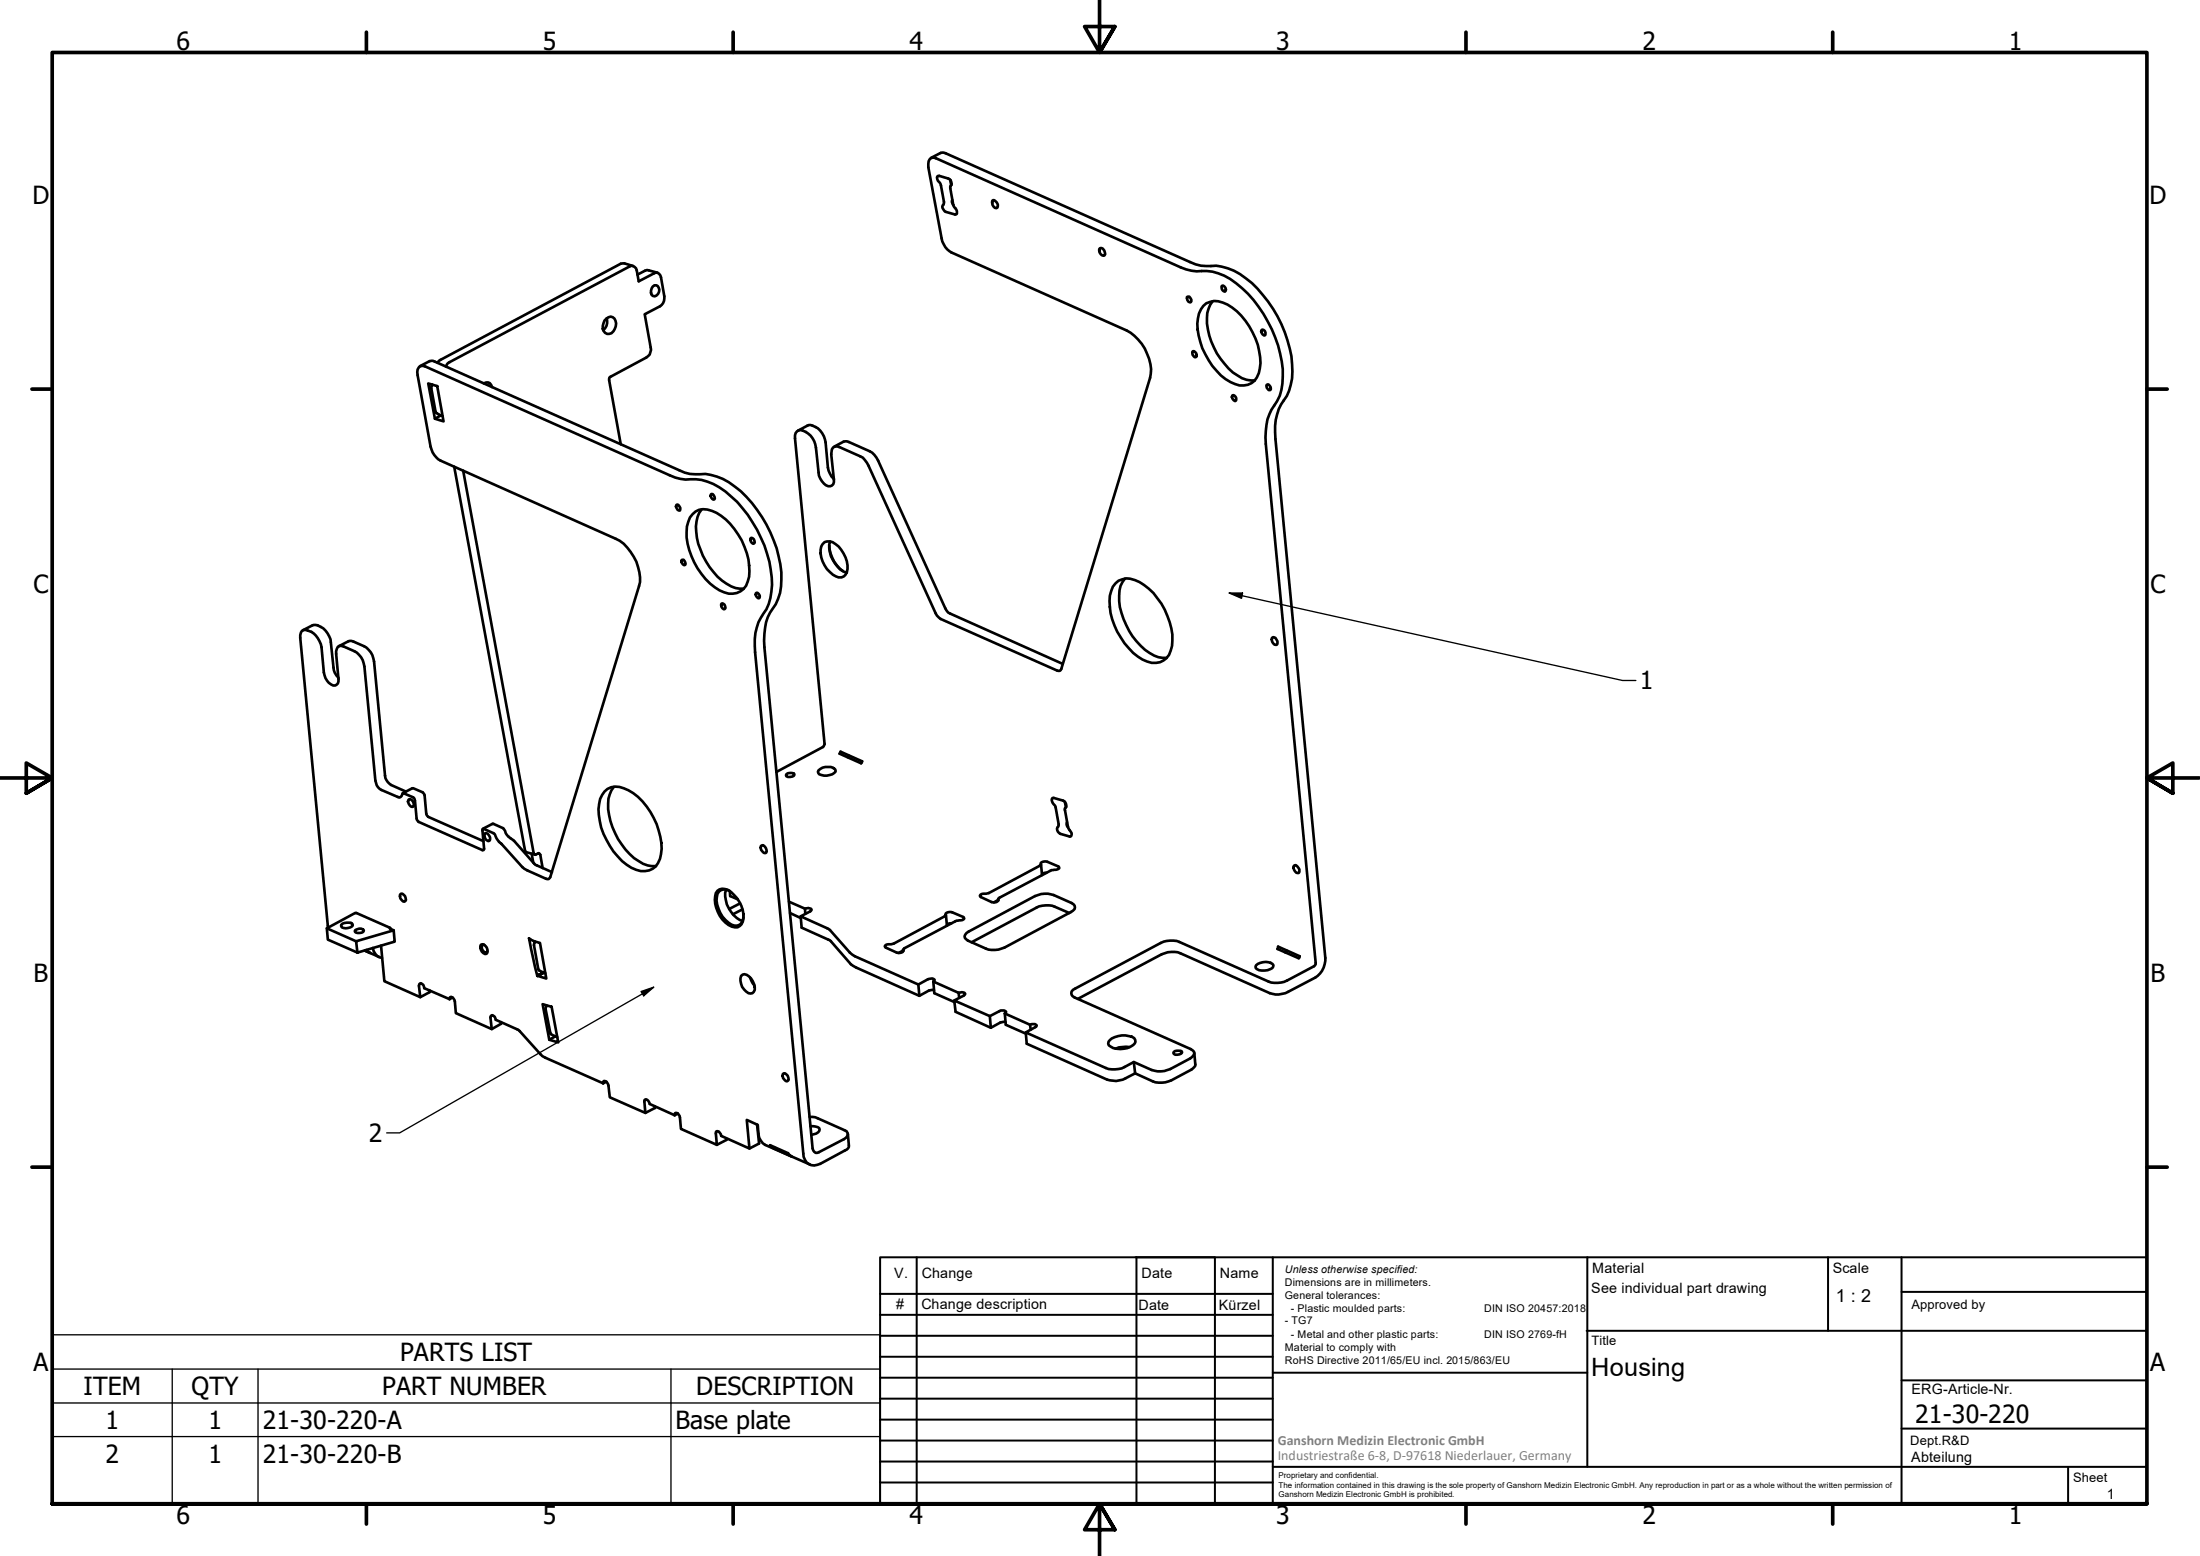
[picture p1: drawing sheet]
<svg xmlns="http://www.w3.org/2000/svg" width="420mm" height="297mm" viewBox="0 0 420 297" stroke-linecap="round" stroke-linejoin="round" font-family="sans-serif">
<!-- layer: Visible (ISO) -->
<g fill="none" stroke="#000" stroke-width=".51">
<path d="M177.8 30.1l1.8-.9 .6-.1 .4 .2 46.7 20.7a8 8 0 0 0 5 .7 13.4 13.4 0 0 1 8.9 5.6 23.5 23.5 0 0 1 5.6 14.6 9.5 9.5 0 0 1-2.1 6.3 10.7 10.7 0 0 0-1.1 6.6l9.5 99.1a4.2 4.2 0 0 1-1.9 3.7l-5.7 3a4.4 4.4 0 0 1-3 0l-17.1-7.6a4.8 4.8 0 0 0-3.5 .2l-16 8.5M179.1 33.6l2 .5a.99 .99 0 0 1 .4 1.6l.6 3.4 .3 .6a.85 .85 0 0 1 .2 1.2l-2-.5a.99 .99 0 0 1-.3-1.6l-.8-3.9a.94 .94 0 0 1-.4-1.3zM181.5 34.3l.2 1.1M181.9 38.1a.97 .97 0 0 0 .2 1.1M189.6 38.2a.94 .94 0 0 1 .8 .6 .94 .94 0 0 1-.1 .9 1.03 1.03 0 0 1-.7-1.5zM120.9 50.8l-1.6-.5h-.7l-34.5 18.4-.5 .6M124.7 54.7l.3-.2a1.03 1.03 0 0 1 1 .8 1.03 1.03 0 0 1-.7 1.1l-.6 .1a1.19 1.19 0 0 1 0-1.8zM125.5 52.1a2.96 2.96 0 0 0-3.8 .3M210.1 47.4a.98 .98 0 0 1 .8 1.4h-.1a.93 .93 0 0 1-.7-1.4zM226.7 56.7l.2-.1a.72 .72 0 0 1 .5 1.1 .73 .73 0 0 1-.7-1zM229.8 58.4a3.4 3.4 0 0 1 3.8-.6 12 12 0 0 1 6.2 6.8 10.3 10.3 0 0 1 .6 6.6 3.2 3.2 0 0 1-4.5 2.1 10.5 10.5 0 0 1-5.7-5.7 11.2 11.2 0 0 1-1.2-7.7zM231.6 57.5a6.1 6.1 0 0 0-.9 5.4 13.7 13.7 0 0 0 6.5 9.3l.9 .3 1.5 .1"/>
<path d="M233.3 54.7l.1-.2a.69 .69 0 0 1 .6 .4 .69 .69 0 0 1-.1 .8 .83 .83 0 0 1-.6-1zM80.2 69.9l1.8-1h.7l.3 .1 46.7 20.8a7.8 7.8 0 0 0 5 .7 13.8 13.8 0 0 1 8.9 5.6 23.9 23.9 0 0 1 5.6 14.6 9.5 9.5 0 0 1-2.1 6.3 12.1 12.1 0 0 0-1.1 6.6l9.2 95.7a.81 .81 0 0 0 1.2 .6l4.8-2.4a.88 .88 0 0 0 .7-.8 .88 .88 0 0 0-.6-.9l-5.6-2.5-1.1-.1M81.8 73.2l1.7 .5 1.2 6.7-1.6-.5zM82.5 73.4l-.1 .7 .8 4.5v.2l1.3 .6M84.2 79.3l-1.1 .6M85.2 70l.3-.7 .4-.2 34.4-18.3a.93 .93 0 0 1 1.3 .8l.4 2.1 2.9-1.5a.86 .86 0 0 1 .9 0 .86 .86 0 0 1 .4 .7l.7 3.7a1.92 1.92 0 0 1-.9 1.9l-2.9 1.5 1.2 6.3a1.92 1.92 0 0 1-.9 1.9l-7 3.9-.1 .5 2.3 12.2M92.4 73.2a.98 .98 0 0 1 1.6 .7M115.4 61.2a1.23 1.23 0 0 1 1.9-.4 1.99 1.99 0 0 1-1 2.9 1.31 1.31 0 0 1-1-2zM115.9 60.8a2.16 2.16 0 0 1-.7 2.2M227.7 67.2l.1-.2a.69 .69 0 0 1 .7 .5 .69 .69 0 0 1-.2 .7 .83 .83 0 0 1-.6-1zM235.3 75.6l.2-.2a.63 .63 0 0 1 .6 .5 .63 .63 0 0 1-.3 .7 .91 .91 0 0 1-.5-1zM240.9 63l.1-.1a.63 .63 0 0 1 .7 .4 .63 .63 0 0 1-.3 .8 .91 .91 0 0 1-.5-1.1z"/>
<path d="M241.9 73.5l.2-.1a.7 .7 0 0 1 .5 1.1 .79 .79 0 0 1-.7-1zM86.7 89.1l13.6 73.3 .2 .3 1.6 .4M88.5 89.8l13.5 73.3a.88 .88 0 0 0 .9-.2l.3 .3 .4 2.5M129.2 96.4l.1-.1a.89 .89 0 0 1 .6 1.2 .73 .73 0 0 1-.7-1.1zM132.3 98.2a2.98 2.98 0 0 1 3.7-.7 12.4 12.4 0 0 1 6.6 8.1 8.5 8.5 0 0 1-.1 6.2 3.3 3.3 0 0 1-4.2 1.3 12.3 12.3 0 0 1-6.7-8.1 8.5 8.5 0 0 1 .2-6.2zM134 97.3a6.6 6.6 0 0 0-.9 5.4 13.5 13.5 0 0 0 6.5 9.2l.9 .4 1.5 .1M135.8 94.4l.1-.1a.78 .78 0 0 1 .5 1.1 .7 .7 0 0 1-.6-1zM152.4 82.2l1.8-.9a2.58 2.58 0 0 1 2.8 1.4l.4 .6 .3 1.1 .4 4.9a3.9 3.9 0 0 0 1.2 2.1M159.3 85.3l1.8-1h.6l4.4 1.9a3.7 3.7 0 0 1 1.6 1.7l12.8 28.2 .6 .9 21.8 9.7M130.2 106.9h.1a.69 .69 0 0 1 .5 1 .7 .7 0 0 1-.6-1zM137.7 115.3l.2-.1a.72 .72 0 0 1 .5 1.1 .7 .7 0 0 1-.7-1zM143.3 102.8l.2-.1a.72 .72 0 0 1 .5 1 .7 .7 0 0 1-.7-.9z"/>
<path d="M144.3 113.3l.2-.2a.78 .78 0 0 1 .5 1.1 .68 .68 0 0 1-.7-.9zM157.5 103.5a2.34 2.34 0 0 1 2.6 .8 5.6 5.6 0 0 1 1.6 4.9 1.37 1.37 0 0 1-2.1 .8 5.4 5.4 0 0 1-2.8-5.7zM158.4 104.1a6.6 6.6 0 0 0 2.6 4.9M158.6 103.4a5.3 5.3 0 0 0 2.6 5.7l.5 .2M213 111.4a3.3 3.3 0 0 1 3.7-.7 11.5 11.5 0 0 1 6.2 6.9 9 9 0 0 1 .4 7.4 3.3 3.3 0 0 1-4.2 1.3 12.8 12.8 0 0 1-6.7-8.1 8.5 8.5 0 0 1 .1-6.2zM214.8 110.5a6.3 6.3 0 0 0-.9 5.4 13.5 13.5 0 0 0 6.5 9.2l.8 .4 1.6 .1M57.8 120.3l1.9-.9a3.3 3.3 0 0 1 3.5 3.2l.5 4.8a2.89 2.89 0 0 0 .9 2M64.7 123.4l1.8-1h.6a7.1 7.1 0 0 1 3.3 1.6 3.6 3.6 0 0 1 1 2.3l2.1 21.8a2.42 2.42 0 0 0 1.2 1.7l2.8 1.3M243.1 121.7a1.06 1.06 0 0 1 .8 1.3 .87 .87 0 0 1-.9-.4 .87 .87 0 0 1 .1-.9zM76.9 151.4l1.8-.9 2 .7 .4 .6 .3 3.5 .4 .6 10.5 4.7M78.1 152.6a.98 .98 0 0 1 .8 1.4 .91 .91 0 0 1-.8-.5 .91 .91 0 0 1 0-.9zM92.2 158.2l2-.9 1.9 .8 .4 .5a3.5 3.5 0 0 0 1.7 1.9l4 4.6 3.2 1.4"/>
<path d="M92.6 159.1a1.05 1.05 0 0 1 .9 1.4l-.2 .1a1.09 1.09 0 0 1-.7-1.5zM115.4 151.1a3.1 3.1 0 0 1 3.7-.6 11.9 11.9 0 0 1 6.7 8 7.3 7.3 0 0 1-.6 6.9 3.8 3.8 0 0 1-4.6 .3 13.9 13.9 0 0 1-6.3-11.2 4.9 4.9 0 0 1 1.1-3.4zM117.2 150.2a6.1 6.1 0 0 0-.9 5.4 13.7 13.7 0 0 0 6.5 9.3l.9 .3 1.6 .1M148.3 147.4l8.9-4.8 .3-.6-5.7-58.3a1.14 1.14 0 0 1 .3-1.3 1.14 1.14 0 0 1 1.3-.2 3.8 3.8 0 0 1 2.4 3.3l.5 4.7a3.1 3.1 0 0 0 1.9 2.6 .95 .95 0 0 0 1.1-1.2l-.6-4.9a1.24 1.24 0 0 1 .7-1.4h.9l4 1.8a3.7 3.7 0 0 1 1.6 1.8l13 28.6 .7 .7 22.3 9.8a.53 .53 0 0 0 .8-.3l16.9-55.6a8.7 8.7 0 0 0-2.9-8l-1.5-1-33.5-14.9a3.8 3.8 0 0 1-1.9-2.7l-2.5-13.6a1.36 1.36 0 0 1 1-1.8l47.2 20.9a9.1 9.1 0 0 0 5 .7 10.9 10.9 0 0 1 6.7 3.3 23.9 23.9 0 0 1 7.8 16.9 9 9 0 0 1-2.2 6.3 12 12 0 0 0-1.1 6.6l9.6 99v.3l-.3 .4-5.2 2.7a4.7 4.7 0 0 1-3.5 .2l-17.1-7.6a4.7 4.7 0 0 0-3.5 .2l-16.3 8.7a.9 .9 0 0 0-.7 1.2l.5 .5 22.2 9.9 .6 .5a1.14 1.14 0 0 1-.7 1.2l-3.8 2.1a4.7 4.7 0 0 1-3.5 .2l-3.5-1.6a6 6 0 0 1-4.8 1.4l-15.8-7 1.8-1 .3-.3a.88 .88 0 0 0-1.3-.2M150.2 147.8a1.37 1.37 0 0 1 1.5 0v.1a1.23 1.23 0 0 1-1.5 .3zM156.3 147.1a2.52 2.52 0 0 1 3.1-.3l.2 .3a1.12 1.12 0 0 1-1.1 .8 2.16 2.16 0 0 1-2.2-.3zM160.5 143.5l4.2 1.8-.1 .2-.1 .2-4.2-1.8zM162.1 144.2l-.2 .4M201 152.3l2 .5a.99 .99 0 0 1 .3 1.7l.7 3.3 .3 .7a.79 .79 0 0 1 .2 1.2l-2-.5a.99 .99 0 0 1-.3-1.7l-.6-3.3-.4-.7a.94 .94 0 0 1-.2-1.2zM203.4 153.1l.2 1M203.8 157a.85 .85 0 0 0 .2 .9M62.4 177.2l5.6 2.5"/>
<path d="M62.7 177.1l-5.4-55.3a1.14 1.14 0 0 1 1.1-1.5 3.9 3.9 0 0 1 3 3.3l.4 4.8a3 3 0 0 0 1.8 2.5 .92 .92 0 0 0 1-1.2l-.4-4.9a1.47 1.47 0 0 1 .6-1.5 6.4 6.4 0 0 1 3.3 1.3 3.9 3.9 0 0 1 1.5 2.6l2.1 21.8a2.18 2.18 0 0 0 1.1 1.8l3.1 1.3a.67 .67 0 0 0 1-.6l.2-.1 2 .9 .1 .5 .4 3.5 .3 .6 12.2 5.4h.2l.2-.3-.4-3.6 .3-.2 2 1a4.1 4.1 0 0 0 1.4 1.9l4.3 4.7 4.2 2a.53 .53 0 0 0 .8-.4l16.9-55.5a8 8 0 0 0-1.5-6.5 6.2 6.2 0 0 0-2.9-2.5l-33.5-15a4 4 0 0 1-1.9-2.6l-2.4-13.7a1.25 1.25 0 0 1 .9-1.8l47.2 20.9a8.6 8.6 0 0 0 5 .8 10.9 10.9 0 0 1 6.7 3.3 24.3 24.3 0 0 1 7.8 16.8 9.8 9.8 0 0 1-2.1 6.4 10.4 10.4 0 0 0-1.1 6.5l9.2 95.7a2.11 2.11 0 0 0 1 2 2.11 2.11 0 0 0 2.3 0l4.7-2.6a.94 .94 0 0 0 .7-1l-.2-2.1M65.2 176.6a1.86 1.86 0 0 1 2.1-.2l.1 .2a1.82 1.82 0 0 1-2.1 .4zM67.8 174.3l-5.4 2.9 .2 2.2 5.7 2.4M67.9 174.3l6.5 2.8 .2 .2M67.9 177.5a1.35 1.35 0 0 1 1.6 0v.2a1.15 1.15 0 0 1-1.7 0zM68 179.7l7.2-2.1 .2 2.2-7.1 2zM74.5 177.2l.7 .4M76.4 170.8l.2-.2a.98 .98 0 0 1 .8 1.4l-.2 .1a1.2 1.2 0 0 1-.8-1.3zM101.1 179.4l-.1-.3 1 .6 1.1 .3 1.2 6.8-1.6-.5M101.1 179.4l1.5 6.9M101.3 179.3l-.2 .1M101.5 163l.4 1.7"/>
<path d="M102.2 179.8l-.2 .7 .8 4.5 .2 .3 1.1 .5M137 170a2.28 2.28 0 0 1 3.2 .9 5 5 0 0 1 1.4 5.6 1.37 1.37 0 0 1-1.8 .4 5.8 5.8 0 0 1-3.1-6.4zM138.7 169.8a5.3 5.3 0 0 0 2.6 5.8l.6 .2M140.9 171.7l-1.5-.6v-1a1.51 1.51 0 0 0-1.6-.2 1.51 1.51 0 0 0-.9 1.3 5.5 5.5 0 0 0 3.4 5.5 1.47 1.47 0 0 0 1.7-1.6M141.4 172.5l-2.1 1M141.8 173.6l-1.8 .9M145.3 161.5l.2-.1a.94 .94 0 0 1 .9 1.1l-.1 .3a1.02 1.02 0 0 1-1-1.3zM150.7 172.1l3 1.4M150.9 174.3l2 .9M152.9 174.9l.2 2.2 5.4 2.4 4 4.6 1 .6 12.1 5.4 1.8-1 1-.1M153.7 173.5l.3-.1a.94 .94 0 0 1 1 .3l-.3 .3-1.8 .9 5.3 2.4 4.1 4.5 1 .7 12.1 5.4 2.1-1a.81 .81 0 0 1 1 .2l-.3 .3M153.7 173.5l.1 .9"/>
<path d="M180.7 174.7l.1 2M181.7 176.3h-.5l-.4 .3M184.6 178.1l13.1-7a4.7 4.7 0 0 1 3.5-.2l3.5 1.5a.88 .88 0 0 1 .6 .9 .88 .88 0 0 1-.8 .8l-12.7 6.8a4.7 4.7 0 0 1-3.5 .2l-3.5-1.5a.81 .81 0 0 1-.6-.7 .81 .81 0 0 1 .4-.8zM187.3 170.8l1.5-.3 9.8-5.2 .2-.2v-.3l.3-.3h.9l2.2 1 .1 .2-.1 .1-1.3 .3-10 5.3-.3 .2 .1 .3a1.07 1.07 0 0 1-1.3 .3l-2.1-1-.2-.2zM190.6 171.8l-.8 .5M190.6 171.7v.2M198.8 165l.2 2.1M199.8 166.6l-.5 .1-.3 .2M204.2 174.3l-2.8-1.2a4.6 4.6 0 0 0-3.5 .2l-12.4 6.6M247.1 165.3l.1-.1a.94 .94 0 0 1 1 1.2l-.1 .2a.96 .96 0 0 1-1-1.3zM70 181.3l.7 .6-1-.4 2.7 1.2M71.2 181a2.27 2.27 0 0 0 1.8 1.9"/>
<path d="M72.8 180.5l.6 6.8 6.9 3.1-.3-2.2 .2-.4a.77 .77 0 0 1 .8 .8l4.9 2.1M82 189v.4l-1.7 1M85.9 190.7l.1-.3a.77 .77 0 0 1 .9 .8l.2 2.2 6.8 3.1-.2-2.3 .2-.3a.76 .76 0 0 1 .8 .8l4.4 1.9 4.5 5 11.6 5.2M86.4 190.4l-.5 .3M91.9 180.3a1.09 1.09 0 0 1 1.1 .6 1.09 1.09 0 0 1-.2 1.2 1.21 1.21 0 0 1-.9-1.8zM92.5 180.4l-.2-.1a.87 .87 0 0 0-.2 1 .87 .87 0 0 0 .9 .5l.1-.3M95.7 195.1v.3l-1.8 1.1M102.6 186.3h.1M102.6 186.3l1.2-.6-1.1 .6M103.6 191.7l1.7 .5 1.3 6.8-1.7-.5zM104.4 191.9l-.2 .7 .9 4.7 1.3 .7M106 197.9l-1.1 .6"/>
<path d="M141.5 186.3a.94 .94 0 0 1 1.5 .1 2.65 2.65 0 0 1 1 2.9 .94 .94 0 0 1-1.5 0 2.87 2.87 0 0 1-1-3zM143.3 186.6l.8 1.5M169.1 180.5l1.6-.4 9.7-5.2 .3-.2-.1-.3 .4-.2h.9l2.1 .9 .1 .3a2 2 0 0 1-1.4 .4l-10 5.2-.2 .3v.2a1.02 1.02 0 0 1-1.2 .3l-2.1-.9-.2-.3zM172.5 181.5l-.9 .4M172.5 181.3v.2M175.4 187.9l.2 2.2M178.2 187.4l.2 2.2 3.9 1.7M178.2 187.4l4.9 2.1M182.2 191l.3 2.2 6.7 3 1.9-1 .9-.1M183.1 189.5h.3a.58 .58 0 0 1 .9 .4l-2.1 1.1 6.8 3 2.1-1.1a.94 .94 0 0 1 1.1 .3l-.3 .3M183.1 189.5l.1 1M189 194l.2 2.2"/>
<path d="M191.9 193.5l.2 2.1 3.9 1.7M191.9 193.5l4.8 2.1M195.9 197.1l.2 2.1 15.9 7a6.1 6.1 0 0 0 4.8-1.3l3.4 1.5a4.7 4.7 0 0 0 3.5-.2l3.8-2a1.36 1.36 0 0 0 .8-1l-.2-2.2M196.7 195.6l.1 1M212 198.6a4.2 4.2 0 0 1 4.6-.4 .82 .82 0 0 1-.2 1.3 4 4 0 0 1-4.6 .1l-.2-.4 .1-.3zM215.7 199.9a5.8 5.8 0 0 0-2.7 .3M239.9 184.3a2.44 2.44 0 0 1 3.3 0 1.09 1.09 0 0 1-1.1 .9 2.71 2.71 0 0 1-2.3-.4v-.3zM244.1 180.7l4.1 1.8v.3l-.2 .1-4-1.7zM245.7 181.4l-.2 .4M115.2 206.8l.1-.4a.91 .91 0 0 1 .9 .8l.3 2.3 6.8 3-.2-2.2 .1-.4a.77 .77 0 0 1 .9 .8l4.7 2.2M115.8 206.5l-.6 .3M125 211.2l.1 .3-1.8 1"/>
<path d="M128.8 212.9l.2-.4a.78 .78 0 0 1 .9 .8l.1 2.2 6.9 3.1-.2-2.2 .1-.5a.78 .78 0 0 1 .9 .9l5.4 2.5-.5-5.5 2.1 .9 .1 1.7a2.8 2.8 0 0 0 1.3 2.2l8.6 3.7M129.5 212.6l-.7 .3M138.7 217.3v.3l-1.8 1M144.6 214.7l.4 3.6-1.9 1M147.9 219l-.1 .3 3.4 1.5-.7-.7-3.4-1.5 .7 .7M149.5 205.1l.2-.2a.98 .98 0 0 1 .8 1.4l-.2 .1a1.2 1.2 0 0 1-.8-1.3zM154.8 215a2.4 2.4 0 0 1 1.7 .4v.2a1.12 1.12 0 0 1-1.1 .9l-.5 .1M216.5 202.7l.3 2.2M224.2 200.8a1.45 1.45 0 0 1 1.5 0 .99 .99 0 0 1-1.6 .2z"/>
</g>
<!-- layer: Symbol (ISO) -->
<path d="M234.8 113.2h2.5l-.2 1zM234.8 113.2l75.1 16.7h2.5M122.4 189.3l2.4-.8-1.9 1.6zM124.8 188.5l-48.5 27.8h-2.4M10 261.4v-6.6h158.1v6.6M10 261.4h158.1v6.4M10 261.4v25.7h158.1v-19.3M10 267.8h158.1M10 274.2h158.1M32.9 261.4v25.7M49.3 261.4v25.7M128.1 261.4v25.7" fill="none" stroke="#000" stroke-width=".25"/>
<!-- layer: Border (ISO) -->
<g fill="none" stroke="#000" stroke-width=".7">
<path d="M70 6.1v3.9M140 6.1v3.9M210 0v10l-2.9-4.9h5.8l-2.9 4.9 2.9-4.9M280 6.1v3.9M350 6.1v3.9M6.1 74.3h3.9M410 74.3h3.9M0 148.5h10l-5-2.8v5.7l5-2.9-5 2.9M420 148.5h-10l5-2.8v5.7l-5-2.9 5 2.9M6.1 222.8h3.9M410 222.8h3.9M10 287.1v-277.1h400v277.1h-400h400"/>
<path d="M70 287.1v3.8M140 287.1v3.8M212.9 292l-2.9-4.9 2.9 4.9h-5.8l2.9-4.9v9.9M280 287.1v3.8M350 287.1v3.8"/>
</g>
<!-- layer: TitleBlock -->
<g fill="none" stroke="#000" stroke-width=".38">
<path d="M168.1 251h75M168.1 247h75M168.1 255h75M168.1 259h75M175.1 240v47M216.9 240h15M217 240v47M232 240v47M243.1 240.1v46.9h-75v-47h241.9v47.1h-167M303 254h107M303.1 240v40M349.1 240v14"/>
<path d="M363.2 240v47.1M363.2 246.6h46.8M168.1 271h75M168.1 263h75M168.1 267h75M168.1 275h75M168.1 279h75M243.1 262.1h60M363.2 272.7h46.8M363.2 263.5h46.8M168.1 283h75M216.9 287h15"/>
<path d="M243.1 280h166.9M395 280.1v7"/>
</g>
<!-- layer: Symbol (ISO) -->
<path d="M234.8 113.2h2.5l-.2 1zM122.4 189.3l2.4-.8-1.9 1.6z" fill="#000"/>
<g font-size="4.8">
<text x="33.7" y="9.6">6</text>
<text x="103.7" y="9.6">5</text>
<text x="173.7" y="9.6">4</text>
<text x="243.7" y="9.6">3</text>
<text x="313.7" y="9.6">2</text>
<text x="383.7" y="9.6">1</text>
<text x="6.2" y="38.9">D</text>
<text x="410.5" y="38.9">D</text>
<text x="6.4" y="113.1">C</text>
<text x="410.7" y="113.1">C</text>
<text x="313.2" y="131.6">1</text>
<text x="6.4" y="187.4">B</text>
<text x="410.7" y="187.4">B</text>
<text x="70.4" y="218">2</text>
<text x="6.4" y="261.7">A</text>
<text x="76.5" y="259.9">PARTS LIST</text>
<text x="303.9" y="262.6">Housing</text>
<text x="410.7" y="261.7">A</text>
<text x="15.9" y="266.4">ITEM</text>
<text x="36.6" y="266.4">QTY</text>
<text x="73" y="266.4">PART NUMBER</text>
<text x="133" y="266.4">DESCRIPTION</text>
<text x="20.1" y="272.8">1</text>
<text x="39.8" y="272.8">1</text>
<text x="50.2" y="272.8">21-30-220-A</text>
<text x="129" y="272.8">Base plate</text>
<text x="365.8" y="271.6">21-30-220</text>
<text x="20.1" y="279.3">2</text>
<text x="39.8" y="279.2">1</text>
<text x="50.2" y="279.3">21-30-220-B</text>
<text x="33.7" y="290.9">6</text>
<text x="103.7" y="290.9">5</text>
<text x="173.7" y="290.9">4</text>
<text x="243.7" y="290.9">3</text>
<text x="313.7" y="290.9">2</text>
<text x="383.7" y="290.9">1</text>
</g>
<text font-size="3.4" x="350.6" y="248.5">1 : 2</text>
<g font-size="2.7">
<text x="170.8" y="244">V.</text>
<text x="176" y="244">Change</text>
<text x="218" y="244">Date</text>
<text x="233" y="244">Name</text>
<text x="304.1" y="243">Material</text>
<text x="350" y="243.1">Scale</text>
<text x="171.1" y="249.9">#</text>
<text x="176" y="249.9">Change description</text>
<text x="217.4" y="250">Date</text>
<text x="232.8" y="250">Kürzel</text>
<text x="303.9" y="246.8">See individual part drawing</text>
<text x="365.1" y="266.1">ERG-Article-Nr.</text>
<text x="365" y="279">Abteilung</text>
<text x="402.3" y="286.2">1</text>
</g>
<g font-size="2.7" fill="#808080">
<text x="244" y="275.8">Ganshorn Medizin Electronic GmbH</text>
<text x="244" y="278.7">Industriestraße 6-8, D-97618 Niederlauer, Germany</text>
</g>
<g font-size="2.5">
<text x="365.1" y="249.9">Approved by</text>
<text x="304" y="256.8">Title</text>
<text x="364.8" y="275.8">Dept.R&amp;D</text>
<text x="395.9" y="282.9">Sheet</text>
</g>
<g font-size="2">
<text x="245.4" y="242.9">Unless otherwise specified:</text>
<text x="245.4" y="245.4">Dimensions are in millimeters.</text>
<text x="245.4" y="247.9">General tolerances:</text>
<text x="246.5" y="250.4">- Plastic moulded parts:</text>
<text x="283.5" y="250.4">DIN ISO 20457:2018</text>
<text x="245.4" y="252.8">- TG7</text>
<text x="245.4" y="257.9">Material to comply with</text>
<text x="246.5" y="255.4">- Metal and other plastic parts:</text>
<text x="283.5" y="255.4">DIN ISO 2769-fH</text>
<text x="245.4" y="260.3">RoHS Directive 2011/65/EU incl. 2015/863/EU</text>
</g>
<g font-size="1.5">
<text x="244.2" y="282.2">Proprietary and confidential.</text>
<text x="244.2" y="284">The information contained in this drawing is the sole property of Ganshorn Medizin Electronic GmbH. Any reproduction in part or as a whole without the written permission of</text>
<text x="244.2" y="285.8">Ganshorn Medizin Electronic GmbH is prohibited.</text>
</g>
</svg>
